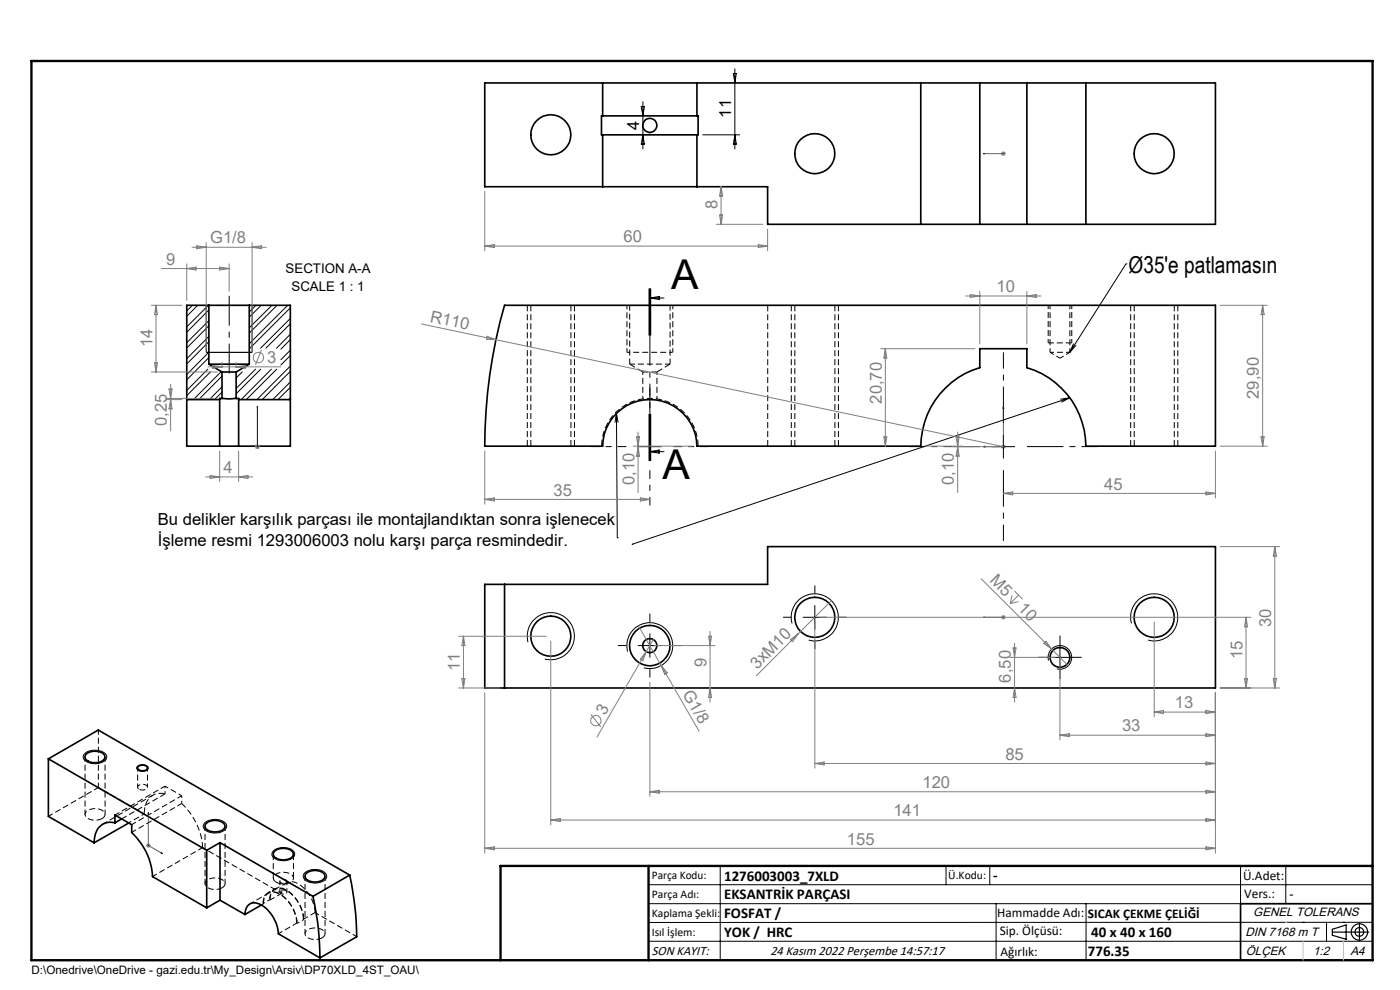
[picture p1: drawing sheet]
<svg xmlns="http://www.w3.org/2000/svg" width="297mm" height="210mm" viewBox="0 0 297 210" stroke-linecap="round" stroke-linejoin="round" font-family="sans-serif">
<path d="M133 64.7v10M142.7 74.7v-10M222.4 64.7v8M222.8 74.7h4.2M222.8 64.7v10M222.8 74.7l2.1 1.3M224.9 76l2.1-1.3M227 74.7v-10M227.4 72.7v-8M59.4 186.9v2.3M60.9 189.2v-2.3" fill="none" stroke="#000" stroke-width=".21" stroke-dasharray="1.3 .6" stroke-dashoffset=".4" stroke-linecap="butt"/>
<path d="M133.6 64.7v12.5M136.4 78.9h3M142.1 77.2v-12.5M227.3 72.7h-4.9M35 168.4l-9.2 5.3M38.6 170.4a13.9 13.9 0 0 1 4.4 9.4M55.9 191.7a2.15 2.15 0 0 1 1-2.2 2.15 2.15 0 0 1 2.5 .2 7.8 7.8 0 0 1 3.5 6.1M57.3 190.9a2.15 2.15 0 0 1 1-2.2 2.15 2.15 0 0 1 2.5 .2 7.8 7.8 0 0 1 3.6 6.1M59.8 189.5a2.15 2.15 0 0 1 1-2.3 2.15 2.15 0 0 1 2.5 .3 7.8 7.8 0 0 1 3.5 6.1" fill="none" stroke="#000" stroke-width=".21" stroke-dasharray="1.3 .6" stroke-dashoffset=".1" stroke-linecap="butt"/>
<g fill="none" stroke="#000" stroke-width=".21" stroke-dasharray="1.3 .6" stroke-dashoffset=".2" stroke-linecap="butt">
<path d="M133.6 77.2h8.6M20.9 154.8v12.2M10.3 173.2l10.6-6.2M18 160.5v12.3M22.3 172.8v-12.3M27.9 176.6l10.7-6.2M32.4 168.7l-10.6 6.1M35 166.8l-10.6 6.1M38.6 168.8l-10.7 6.1M43.5 175.2v12.3M32.4 185.9l10.6-6.1M47.7 187.5v-12.3"/>
<path d="M59.8 189.5l-2.5 1.4M60.8 187.2l-2.5 1.5M64.4 195l2.4-1.4M64.7 185.9v12.2M69 198.1v-12.2"/>
</g>
<path d="M148.1 94.6a10.2 10.2 0 0 0-10.2-10.1 10.2 10.2 0 0 0-10.3 10.1M29.5 167.4a1.3 1.3 0 0 0 1.8-.4 1.2 1.2 0 0 0-2.1-.1l.3 .5M30.6 172.7a3.8 3.8 0 0 1 3.3-4.4l1.1 .1M55.8 191.7a2.2 2.2 0 0 1 1.1-2.3 2.2 2.2 0 0 1 2.5 .2 8 8 0 0 1 3.6 6.3M57.2 190.9a2.2 2.2 0 0 1 1.1-2.3 2.2 2.2 0 0 1 2.5 .2 8 8 0 0 1 3.6 6.3" fill="none" stroke="#000" stroke-width=".21" stroke-dasharray="1.3 .6" stroke-dashoffset="-.1" stroke-linecap="butt"/>
<g fill="none" stroke="#000" stroke-width=".21" stroke-dasharray="1.3 .6" stroke-linecap="butt">
<path d="M111.9 64.7v29.9M112.6 64.7v29.9M133.6 77.2l2.8 1.7M139.4 78.9l2.7-1.7M142.7 74.7h-.1M167.9 64.7v29.9M168.6 64.7v29.9M227.4 72.7h-.1M239.9 64.7v29.9M240.6 64.7v29.9M121.1 94.6v-29.9M121.9 94.6v-29.9"/>
<path d="M162.9 94.6v-29.9M177.1 94.6v-29.9M177.9 94.6v-29.9M249.1 94.6v-29.9M249.9 94.6v-29.9M21.7 173.6a.98 .98 0 0 0 .6-1.1 .98 .98 0 0 0-1-.8 2.7 2.7 0 0 0-3.2 .8 1.44 1.44 0 0 0 1.7 1.5h.8l1.1-.4M47.1 188.3a.98 .98 0 0 0 .6-1.1 .98 .98 0 0 0-.9-.8 2.7 2.7 0 0 0-3.3 .8 1.44 1.44 0 0 0 1.7 1.5h.8l1.1-.4M55.8 191.7h.1M55.9 191.7l-.4 .3M57.2 190.9h.1M58 181.2v5.1M58.6 187.1a2.86 2.86 0 0 0 3.6-.6 1.45 1.45 0 0 0-1.7-1.4 2.17 2.17 0 0 0-2.5 1.2l.1 .4 .5 .4"/>
<path d="M62.3 186.3v-5.1M62.9 195.8l.1 .1M64.4 195v.1M68.3 198.9a.98 .98 0 0 0 .6-1 .98 .98 0 0 0-.9-.9 2.7 2.7 0 0 0-3.2 .8 1.44 1.44 0 0 0 1.6 1.5h.9l1-.4"/>
</g>
<path d="M136.4 78.9v5.7M142.6 74.7h-9.6M139.4 84.6v-5.7M30.6 172.7l-3.3 1.9" fill="none" stroke="#000" stroke-width=".21" stroke-dasharray="1.3 .6" stroke-dashoffset=".6" stroke-linecap="butt"/>
<g fill="none" stroke="#000" stroke-width=".35">
<path d="M127.8 17.6h20M127.8 17.6h-25v22h25M127.8 17.6v7M147.8 17.6h47.5M147.8 17.6v7M195.3 17.6h12.6M195.3 17.6v30M207.9 17.6v30M207.9 17.6h9.9M217.8 17.6h12.6M217.8 17.6v30M230.4 17.6h27.4v30h-27.4"/>
<path d="M230.4 17.6v30M127.8 39.6h20M127.8 28.6h20M127.8 24.6h20M127.8 28.6v11M127.8 24.6h-.2v4h.2M147.8 39.6h15v8h32.5M147.8 24.6h.3v4h-.3M147.8 28.6v11M195.3 47.6h12.6M207.9 47.6h9.9M217.8 47.6h12.6"/>
<path d="M44.3 77.2h8.6M44.3 64.8h8.6M44.3 64.8h-4.7v20M44.3 64.8v12.4M44.3 77.2l2.8 1.7M47.1 78.9h3M47.1 78.9v5.6M50.1 78.9v5.6M52.9 64.8h8.7v20M52.9 77.2l-2.8 1.7M52.9 64.8v12.4M107 64.8h150.8v29.8h-27.4a17.4 17.4 0 0 0-12.6-16.6v-4h-9.9v4a17.5 17.5 0 0 0-12.6 16.6h-47.5a10 10 0 0 0-10-9.8 10 10 0 0 0-10 9.8h-25a108.6 108.6 0 0 1 4.2-29.8z"/>
<path d="M39.6 84.8v9.8h22v-9.8M39.6 84.8h7M46.6 84.8v9.8M47.1 84.5h3M47.1 84.5h-.5v.3M50.1 84.5h.5v.3M50.6 84.8v9.8M50.6 84.8h11M107 124h-4.2v21.9h4.2M107 124h55.8v-8.1h95v30h-150.8M107 124v21.9M10.3 161l33.6 19.4"/>
<path d="M10.3 161l10.5-6.1 53.4 30.7M10.3 161v12.2l9.7 5.6M18.2 160.1a3 3 0 0 1 3.9 0 1.15 1.15 0 0 1-1.1 1.6 2.59 2.59 0 0 1-2.9-.9zM24.4 174.5v-1.6l3.5 2v1.7a13.7 13.7 0 0 1 4.4 9.3l11.6 6.7M24.4 174.5a3.5 3.5 0 0 0-4.4 3.6v.7M25.8 173.7l-1.4 .8M27.3 174.6l-7.3 4.2M29.4 162.6a1.23 1.23 0 0 1 1.9 .3 1.2 1.2 0 0 1-2.1 0zM43.6 174.8a2.78 2.78 0 0 1 4.1 .2 1.42 1.42 0 0 1-1.7 1.5 2.15 2.15 0 0 1-2.5-1.2zM46.7 178.7l-2.8 1.7M46.7 178.7l19.7 11.4M46.7 178.7v12.3"/>
<path d="M43.9 180.4v12.2M46.7 191l5.3 3M46.7 191l-2.8 1.6M52 194a2.13 2.13 0 0 1 1-2.3 2.13 2.13 0 0 1 2.5 .3 7.8 7.8 0 0 1 3.6 6.1l8.8 5.1M55.5 192l-3.5 2M58.3 180.5a3 3 0 0 1 3.8 .2 1.14 1.14 0 0 1-1.2 1.6 2.68 2.68 0 0 1-2.9-.9 .81 .81 0 0 1 .3-.9zM65.1 185.2a2.81 2.81 0 0 1 3.8 .4 1.45 1.45 0 0 1-1.7 1.5 2.4 2.4 0 0 1-2.5-1 .81 .81 0 0 1 .4-.9zM66.4 190.1a58.5 58.5 0 0 1 1.5 13.1M74.2 185.6a65.3 65.3 0 0 1 1.5 13.1l-7.8 4.5M74.2 185.6l-7.8 4.5M291.2 191.7h-28v12"/>
<circle cx="116.9" cy="28.6" r="4.3"/>
<circle cx="137.9" cy="26.6" r="1.5"/>
<circle cx="172.8" cy="32.6" r="4.3"/>
<circle cx="244.8" cy="32.6" r="4.3"/>
<circle cx="116.8" cy="134.9" r="4.3"/>
<circle cx="137.8" cy="137" r="4.3"/>
<circle cx="137.9" cy="137" r="1.49"/>
<circle cx="172.8" cy="131" r="4.3"/>
<circle cx="224.9" cy="139.5" r="2.09"/>
<circle cx="244.8" cy="131" r="4.3"/>
</g>
<path d="M56.9 189.5l-3.9 2.2M59.1 198.1l3.8-2.3M66.8 193.6l8.9 5.1" fill="none" stroke="#000" stroke-width=".21" stroke-dasharray="1.3 .6" stroke-dashoffset=".3" stroke-linecap="butt"/>
<path d="M20.9 167l9.7 5.7M59.6 187.3a.76 .76 0 0 0 1.2-.5 .88 .88 0 0 0-1.4 .2l.2 .3M59.6 189.5l-.2-.1a.73 .73 0 0 1 .5-.7 .73 .73 0 0 1 .9 .3 .46 .46 0 0 1-.1 .5 .46 .46 0 0 1-.5 .2l-.6-.2" fill="none" stroke="#000" stroke-width=".21" stroke-dasharray="1.3 .6" stroke-dashoffset=".7" stroke-linecap="butt"/>
<path d="M35 166.8v1.6M38.6 168.8v1.6M55.8 191.7l1.4-.8M58.3 188.6l-1.5 .8M64.4 195.1l-1.4 .8" fill="none" stroke="#000" stroke-width=".21" stroke-dasharray="1.3 .6" stroke-dashoffset=".8" stroke-linecap="butt"/>
<path d="M29.2 162.9v4.1M31.3 167v-4.1M35 166.8l3.6 2M43 179.8l16.8 9.7" fill="none" stroke="#000" stroke-width=".21" stroke-dasharray="1.3 .6" stroke-dashoffset=".5" stroke-linecap="butt"/>
<g fill="none" stroke="#000" stroke-width=".21">
<path d="M155.6 15.6h.6l-.3 2zM155.9 14.6v17M136 22.6h.7l-.3 2zM136.4 28.6l.3 2h-.7zM136.4 21.6v10M149.1 28.6h7.8M155.9 28.6l.3 2h-.6zM238.9 56h.1M238.9 56l-12 18.7M40.8 64.8l-1.2 1.2M41.9 64.8l-2.3 2.3M43.7 64.8v9.9"/>
<path d="M44.1 78.3l-4.5 4.5M44.2 64.8l-4.6 4.5M44.3 68l-4.7 4.7M44.3 71.4l-4.7 4.7M44.3 74.7l-4.7 4.7M44.3 65.7l-4.7 4.8M44.3 69.1l-4.7 4.7M44.3 72.5l-4.7 4.7M44.3 75.8l-4.7 4.8M44.7 78.9l-5.1 5M46.9 78.9l-5.9 5.9M47.1 79.8l-4.9 5"/>
<path d="M50.3 78.9l-.2 .1M51.4 78.9l-1.3 1.3M53.5 64.8v9.9M54.2 78.3l-4.1 4.1M54.3 64.8l-1.4 1.4M55.3 78.3l-5.2 5.2M55.4 64.8l-2.5 2.5M57.6 78.3l-6.4 6.5M57.7 64.8l-4.8 4.7M58.7 78.3l-6.5 6.5M58.8 64.8l-5.9 5.9M61 64.8l-8.1 8.1"/>
<path d="M61.6 67.5l-6.3 6.4M61.6 70.9l-2.9 3M61.6 74.3l-2 2M61.6 77.6l-7.1 7.2M61.6 65.3l-8.6 8.6M61.6 68.7l-5.2 5.2M61.6 72l-2 2.1M61.6 75.4l-2 2M61.6 78.8l-6 6M137.7 61.2v10M137.9 63.2h3M137.9 63.2l1.9-.3v.6z"/>
<path d="M137.9 61.2v10M138 61.2v10M227.8 72.9l-.9 1.8M228.3 73.2l-1.4 1.5M47.1 83.2l-1.6 1.6M47.1 82l-2.7 2.8M61.6 81l-3.7 3.8M61.6 84.4l-.4 .4M61.6 82.2l-2.6 2.6M130.8 87.7l.2 26.4M130.8 87.7l.3 2M130.8 87.7l-.3 2"/>
<path d="M135.4 94.7h4.9M137.7 87.8v10M137.9 92.2v5.1M137.9 95.8l1.9-.3v.6zM137.9 95.8h3M137.9 87.8v10M138 87.8v10zM210.4 94.7h4.9M212.9 92.2v5.1M226.9 84.4l-92.8 31.1M226.9 84.4l-1.8 .9M226.9 84.4l-2 .3"/>
<path d="M131 114.1h.1M134.1 115.5h.1M112 136.2a5 5 0 0 1 4.4-6.2 5 5 0 0 1 5.4 5.4 5 5 0 0 1-6.2 4.4M133.1 138.2a4.9 4.9 0 0 1 4.3-6.1 4.9 4.9 0 0 1 5.3 5.2 4.9 4.9 0 0 1-6.1 4.3M135.4 136.9h4.9M137.9 134.4v5M168 132.2a5 5 0 0 1 4.4-6.2 5 5 0 0 1 5.4 5.4 5 5 0 0 1-6.2 4.4M170.4 130.9h5M172.9 128.4v5M222.4 139.4h5M224.9 136.9v5M240 132.2a5 5 0 0 1 4.4-6.2 5 5 0 0 1 5.4 5.4 5 5 0 0 1-6.2 4.4"/>
<path d="M18.2 159.6a3.5 3.5 0 0 1 4.3 .6 1.35 1.35 0 0 1-1.3 1.7 3.1 3.1 0 0 1-3.5-1 .99 .99 0 0 1 .5-1.3zM222.4 140.1a2.51 2.51 0 0 1 2.2-3.1 2.51 2.51 0 0 1 2.7 2.7 2.51 2.51 0 0 1-3.1 2.2M29.1 162.6a1.5 1.5 0 0 1 2.4 .3 1.43 1.43 0 0 1-2.5 0zM43.4 174.5a3.4 3.4 0 0 1 4.6 .3 1.44 1.44 0 0 1-1.4 1.8 3.1 3.1 0 0 1-3.5-1.1v-.5zM58.1 180.4a3.4 3.4 0 0 1 4.3 .3l.1 .5a2.29 2.29 0 0 1-2.7 1.4 1.92 1.92 0 0 1-2.1-1.5zM64.6 185.2a3.4 3.4 0 0 1 4.6 .2 1.35 1.35 0 0 1-1.4 1.8 2.92 2.92 0 0 1-3.4-1l-.1-.5zM137.6 187.7h153.6M137.6 191.7h153.6M137.6 199.7h153.6M152.8 183.7v20M200.7 183.7v4M210 183.7v4"/>
<path d="M211.3 191.7v12M230.4 191.7v12M263.2 183.7v20M272.8 183.7v8M276.4 195.6h.1M281.4 195.6v4.1M285 195.6h.1M291.2 195.6l-153.6 .1"/>
</g>
<g fill="none" stroke="#808080" stroke-width=".21">
<path d="M153 39.6v8M153 39.6l.3 2h-.7zM212.3 32.6h1.1M212.5 32.2l.7 .7M212.9 32.1v1M213.2 32.2l-.7 .7M34.2 57h14.4M39.6 56v7.7M39.6 57l2-.4v.7zM40.7 52.4h15.8M41.7 52.1l2 .3-2 .4zM43.7 51.5v22.3"/>
<path d="M46.6 56.6l2 .4-2 .3zM48.6 56v5.8M53.5 51.5v22.3M53.5 52.4l2-.3v.7zM102.8 40.6v12.6M102.8 52.2l2-.3v.6zM102.8 52.2h60M152 47.6h9.9M152.6 45.6h.7l-.3 2zM160.9 51.9l1.9 .3-1.9 .3zM162.8 48.6v4.6M32.1 78.9h14"/>
<path d="M32.1 64.8h6.5M32.8 76.9h.6l-.3 2zM33.1 64.8v14.1M33.1 64.8l.3 1.9h-.6zM44.1 77.8h15.5M45.1 77.5l2 .3-2 .3zM47.1 76.8v1.1M50.1 76.8v1.1M50.1 77.8l2-.3v.6zM55.5 74.3l-1.3 3.1M89.4 68.7l15.8 3.4M103.3 71.3l1.9 .8-2-.1z"/>
<path d="M105.2 72.1l107.7 22.6M186.8 74h20M187.8 74v20.6M187.8 74l.3 1.9h-.6zM204.9 62.8h15.9M205.8 62.5l2.1 .3-2.1 .3zM207.9 61.8v11.1M217.8 61.8v11.1M217.8 62.8l2.1-.3v.6zM258.8 64.8h10.1M267.9 64.8l.3 1.9h-.7zM267.9 64.8v29.8"/>
<path d="M35.2 84.5h10.4M35.2 84.8h3.4M35.8 82.5h.7l-.3 2zM36.2 81.5v9.9M36.2 84.8l.3 1.9h-.7zM46.6 95.7v6.5M50.6 95.7v6.5M54.1 94.7h1M54.3 94.4l.7 .7M54.6 94.3v.9M55 94.4l-.7 .7M102.8 95.7v11.3"/>
<path d="M134.3 94.6h12.6M135 92.7h.7l-.3 1.9zM135.4 94.7l.3 2.1h-.7zM135.4 91.6v12.9M187.5 92.7h.6l-.3 1.9zM196.4 94.6h7.8M202.1 94.7h9.7M202.8 92.7h.7l-.3 1.9zM203.2 91.6v12.9M203.2 94.7l.3 2.1h-.7zM212.3 94.7h1.1M212.5 94.4l.7 .7"/>
<path d="M212.9 94.3v.9M213.2 94.4l-.7 .7M257.8 95.7v9.9M258.8 94.6h10.1M267.5 92.7h.7l-.3 1.9zM43.6 101.2h10M44.6 100.9l2 .3-2 .3zM50.6 101.2l2-.3v.6zM102.8 105.9h35.1M102.8 105.9l2-.3v.7zM135.9 105.6l2 .3-2 .4zM212.9 104.7h44.9"/>
<path d="M212.9 104.7l1.9-.4v.7zM255.8 104.3l2 .4-2 .3zM258.8 115.9h12.7M270.4 115.9v30M270.4 115.9l.4 2.1h-.7zM97.3 135h18.6M98.3 135l.3 1.9h-.6zM98.3 135v10.9M116.8 136v39M135.4 132.7l4.9 8.5M137.1 138.2l-10.5 18.1M137.1 138.2l-.7 2-.6-.4z"/>
<path d="M138.6 135.6l-1.5 2.6M138.9 136.9h12.8M150.3 135h.7l-.4 1.9zM150.6 133.9v15M167.7 135.7l1.6-1.2-1.2 1.6zM169.3 134.5l-8.9 8.9M172.9 132v30.9M173.8 130.9h91.5M176.4 127.4l-7.1 7.1M208.2 122.8l18.4 18.4M212.5 130.6l.7 .7M212.9 130.4v1"/>
<path d="M213.2 130.6l-.7 .7M214.2 139.4h9.6M214.7 126.3l-.4 1.7M214.9 137.4h.6l-.3 2zM215.2 125.3l1.8 1.8M215.2 136.4v12.5M216 127.6l-1.7 .4M216.1 126.3l-1.8 1.7M221.9 136l1.2 1.7-1.7-1.2zM244.9 132v20M264.3 130.9v15M264.3 130.9l.4 2.1h-.7z"/>
<path d="M97.3 145.9h8.7M98 144h.6l-.3 1.9zM102.8 147v34M125.3 151.5l2.2 2.7M137.9 144.7v24.2M140.3 141.2l8 13.9M140.3 141.2l1.3 1.5-.6 .3zM150.6 145.9l.4 2h-.7zM215.2 145.9l.3 2h-.6zM224.9 140.5v16.4M224.9 156h32.9M224.9 156l1.9-.4v.7z"/>
<path d="M244.9 151.1h12.9M244.9 151.1l1.9-.4v.7zM255.8 150.7l2 .4-2 .3zM255.8 155.6l2 .4-2 .3zM257.8 147v34M258.8 145.9h12.7M264 144h.7l-.4 1.9zM270.1 144h.7l-.4 1.9zM31 179.3h1M31.1 179l.7 .7M31.5 178.8v1M31.8 179l-.7 .7"/>
<path d="M102.8 179.9l2-.3v.7zM102.8 179.9h155M116.8 173.9h141M116.8 173.9l2.1-.3v.7zM137.9 167.9h119.9M137.9 167.9l1.9-.3v.7zM172.9 162h84.9M172.9 162l1.9-.4v.7zM255.8 167.6l2 .3-2 .4zM255.8 161.6l2 .4-2 .3zM255.8 173.6l2 .3-2 .4zM255.8 179.6l2 .3-2 .4z"/>
<circle cx="54.8" cy="75.8" r="1.1"/>
<circle cx="126.4" cy="152.9" r="1.11"/>
</g>
<g fill="none" stroke="#000" stroke-width=".25">
<path d="M43.7 74.7h9.8M282.6 197.7h7.8M282.6 197.1l3-.9v3l-3-.8zM288.4 195.8v3.8M106.2 203.7h185"/>
<circle cx="288.4" cy="197.7" r="1.74"/>
<circle cx="288.4" cy="197.7" r=".93"/>
</g>
<g fill="none" stroke="#00f" stroke-width=".21">
<path d="M208.6 32.6h.4h-.4M208.6 32.6h4.3M212.7 32.6h.3zM212.9 32.6h.1M54.6 94.6v.3zM54.6 86.2v.4v-.4M54.6 94.7h.1M54.6 86.2v8.5M208.6 94.7l.4-.1v.3zM212.9 86.2l.1 .4h-.3zM212.9 86.2v8.5h-4.3M208.6 130.9h.4h-.4"/>
<path d="M208.6 130.9h4.3M212.7 130.9h.3zM212.9 130.9h.1M31.5 172.3v7l3 1.8M31.5 172.3v.4l-.1-.1zM34.2 180.8l.3 .3-.3-.1z"/>
</g>
<path d="M132.9 136.9h-1.8M137.9 131.9v-1.8M142.9 136.9h1.7M167.9 130.9h-1.8M172.9 125.9v-1.7M172.9 135.9v1.8M177.9 130.9h1.7M222.4 139.4h-2.1M224.9 136.9v-2.1M227.4 139.4h2.1M137.9 141.9v1.8M224.9 141.9v2.1" fill="none" stroke="#000" stroke-width=".21" stroke-dasharray="15.2 1.3 1.3 1.3" stroke-linecap="butt"/>
<path d="M132.9 94.7h-7.5M137.9 89.7v-7.5M137.9 99.7v7.5M142.9 94.7h7.5" fill="none" stroke="#000" stroke-width=".21" stroke-dasharray="15.2 1.3 1.3 1.3" stroke-dashoffset="13.4" stroke-linecap="butt"/>
<path d="M207.9 94.7h-15M212.9 89.7v-15M212.9 99.7v15M217.9 94.7h15" fill="none" stroke="#000" stroke-width=".21" stroke-dasharray="15.2 1.3 1.3 1.3" stroke-dashoffset="7.5" stroke-linecap="butt"/>
<path d="M48.6 62.7v16.5" fill="none" stroke="#000" stroke-width=".21" stroke-dasharray="15.2 1.3 1.3 1.3" stroke-dashoffset="8.9" stroke-linecap="butt"/>
<path d="M137.9 61.2v36.6" fill="none" stroke="#000" stroke-width=".21" stroke-dasharray="6.3 1.3 1.3 1.3" stroke-dashoffset=".1" stroke-linecap="butt"/>
<path d="M6.7 12.9h284.5v190.8h-284.5zM137.6 183.7v20M291.2 183.7h-185v20" fill="none" stroke="#000" stroke-width=".5"/>
<path d="M276.4 199.7v4M285 199.7v4" fill="none" stroke="#c0c0c0" stroke-width=".21"/>
<path d="M272.8 195.6h.1" fill="none" stroke="#c0c0c0" stroke-width=".25"/>
<g fill="#00f">
<path d="M208.6 94.7l.4 .2v-.3zM212.9 86.2l-.2 .4h.3z"/>
<path d="M208.6 32.6h.4zM212.7 32.6h.3z"/>
<path d="M54.6 94.6v.3zM54.6 86.2v.4zM54.6 94.6v.3zM54.6 86.2v.4z"/>
<path d="M34.2 180.8l.3 .3-.3-.1zM31.5 172.3v.4l-.1-.1zM208.6 130.9h.4zM212.7 130.9h.3z"/>
</g>
<g font-size="8.7">
<text x="142.4" y="61.2">A</text>
<text x="140.6" y="101.5">A</text>
</g>
<text font-size="4.9" x="239.4" y="57.8">Ø35'e patlamasın</text>
<g font-size="3.5">
<text x="135.6" y="27.7" transform="rotate(-90 135.6 27.7)">4</text>
<text x="155.1" y="24.9" transform="rotate(-90 155.1 24.9)">11</text>
<text x="33.5" y="111.4">Bu delikler karşılık parçası ile montajlandıktan sonra işlenecek</text>
<text x="33.5" y="115.9">İşleme resmi 1293006003 nolu karşı parça resmindedir.</text>
</g>
<g font-size="3.5" fill="#808080">
<text x="152.2" y="44.2" transform="rotate(-90 152.2 44.2)">8</text>
<text x="44.6" y="51.6">G1/8</text>
<text x="132.3" y="51.4">60</text>
<text x="35.2" y="56.2">9</text>
<text x="211.4" y="62">10</text>
<text x="91.1" y="68.2" transform="rotate(12 91.1 68.2)">R110</text>
<text x="32.3" y="73.6" transform="rotate(-90 32.3 73.6)">14</text>
<text x="56.7" y="77">3</text>
<text x="187" y="85.6" transform="rotate(-90 187 85.6)">20,70</text>
<text x="267.1" y="84.6" transform="rotate(-90 267.1 84.6)">29,90</text>
<text x="35.4" y="90.4" transform="rotate(-90 35.4 90.4)">0,25</text>
<text x="47.4" y="100.4">4</text>
<text x="117.5" y="105.1">35</text>
<text x="134.6" y="102.9" transform="rotate(-90 134.6 102.9)">0,10</text>
<text x="202.4" y="102.9" transform="rotate(-90 202.4 102.9)">0,10</text>
<text x="234.2" y="103.8">45</text>
<text x="209.9" y="123.3" transform="rotate(45 209.9 123.3)">M5</text>
<text x="215.8" y="129.3" transform="rotate(45 215.8 129.3)">10</text>
<text x="269.7" y="133" transform="rotate(-90 269.7 133)">30</text>
<text x="97.5" y="142.4" transform="rotate(-90 97.5 142.4)">11</text>
<text x="149.9" y="141.4" transform="rotate(-90 149.9 141.4)">9</text>
<text x="160.6" y="142.1" transform="rotate(-45 160.6 142.1)">3xM10</text>
<text x="263.6" y="139.8" transform="rotate(-90 263.6 139.8)">15</text>
<text x="144.7" y="147.2" transform="rotate(60 144.7 147.2)">G1/8</text>
<text x="214.4" y="144.8" transform="rotate(-90 214.4 144.8)">6,50</text>
<text x="128.3" y="151.9" transform="rotate(-60 128.3 151.9)">3</text>
<text x="238" y="155.1">33</text>
<text x="249.3" y="150.2">13</text>
<text x="213.3" y="161.1">85</text>
<text x="195.7" y="167.1">120</text>
<text x="189.5" y="173.1">141</text>
<text x="179.7" y="179.1">155</text>
</g>
<g font-size="3.2">
<text x="153.6" y="186.8">1276003003_7XLD</text>
<text x="153.6" y="190.8">EKSANTRİK PARÇASI</text>
<text x="210.7" y="186.6">-</text>
<text x="153.6" y="194.8">FOSFAT /</text>
<text x="153.6" y="198.8">YOK / HRC</text>
<text x="230.8" y="202.8">776.35</text>
<text x="231.5" y="198.7">40 x 40 x 160</text>
</g>
<g font-size="2.8">
<text x="60.6" y="58">SECTION A-A</text>
<text x="61.8" y="61.8">SCALE 1 : 1</text>
<text x="263.7" y="186.7">Ü.Adet:</text>
<text x="263.9" y="190.5">Vers.:</text>
<text x="211.5" y="194.5">Hammadde Adı:</text>
<text x="230.8" y="194.7">SICAK ÇEKME ÇELİĞİ</text>
<text x="138.3" y="202.6">SON KAYIT:</text>
<text x="163.4" y="202.6">24 Kasım 2022 Perşembe 14:57:17</text>
<text x="212.1" y="198.4">Sip. Ölçüsü:</text>
<text x="212.2" y="202.7">Ağırlık:</text>
</g>
<g font-size="2.6">
<text x="273.4" y="190.4">-</text>
<text x="265.9" y="194.4">GENEL TOLERANS</text>
<text x="264.2" y="198.5">DIN 7168 m T</text>
<text x="264.3" y="202.6">ÖLÇEK</text>
<text x="278.5" y="202.6">1:2</text>
<text x="286.5" y="202.6">A4</text>
</g>
<g font-size="2.5">
<text x="138.3" y="186.4">Parça Kodu:</text>
<text x="138.3" y="190.5">Parça Adı:</text>
<text x="201.2" y="186.5">Ü.Kodu:</text>
<text x="138.3" y="194.5">Kaplama Şekli:</text>
<text x="138.3" y="198.6">Isıl İşlem:</text>
<text x="6.7" y="206.7">D:\Onedrive\OneDrive - gazi.edu.tr\My_Design\Arsiv\DP70XLD_4ST_OAU\</text>
</g>
</svg>
